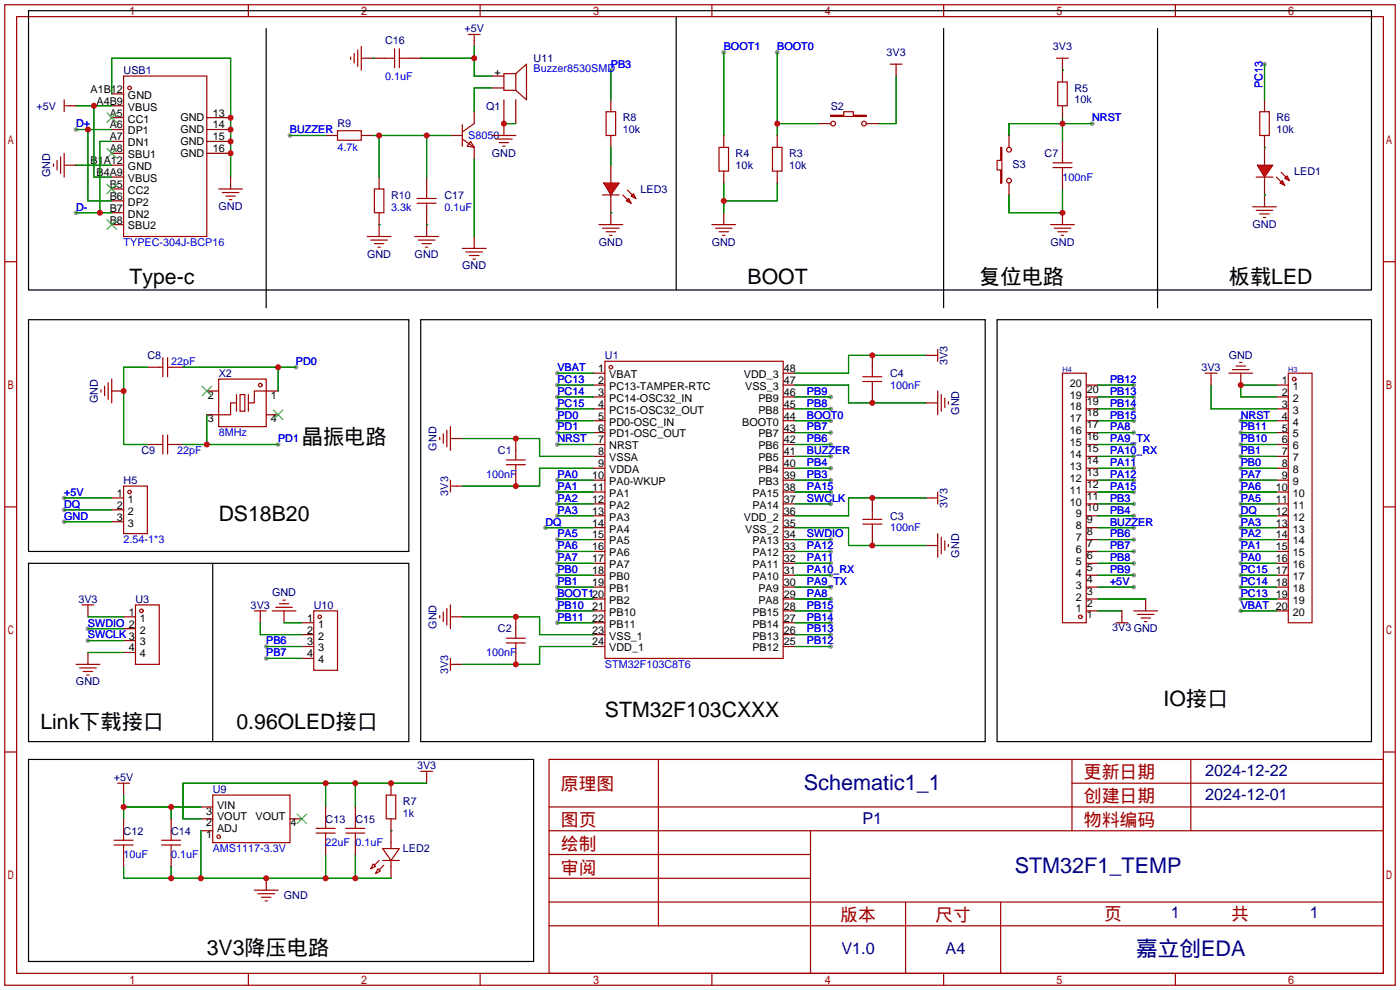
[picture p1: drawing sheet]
<svg xmlns="http://www.w3.org/2000/svg" width="299mm" height="212mm" viewBox="0 0 299 212" stroke-linecap="round" stroke-linejoin="round" font-family="sans-serif">
<g fill="#999">
<circle cx="119.1" cy="79.8" r=".51"/>
<circle cx="119.1" cy="82.3" r=".51"/>
<circle cx="119.1" cy="84.8" r=".51"/>
<circle cx="119.1" cy="87.4" r=".51"/>
<circle cx="119.1" cy="89.9" r=".51"/>
<circle cx="119.1" cy="92.5" r=".51"/>
<circle cx="119.1" cy="95" r=".51"/>
<circle cx="119.1" cy="102.6" r=".51"/>
<circle cx="119.1" cy="107.7" r=".51"/>
<circle cx="119.1" cy="110.2" r=".51"/>
<circle cx="116.6" cy="112.8" r=".51"/>
<circle cx="119.1" cy="115.3" r=".51"/>
<circle cx="119.1" cy="117.9" r=".51"/>
<circle cx="119.1" cy="122.9" r=".51"/>
<circle cx="119.1" cy="125.5" r=".51"/>
<circle cx="119.1" cy="128" r=".51"/>
<circle cx="119.1" cy="130.6" r=".51"/>
<circle cx="119.1" cy="133.1" r=".51"/>
<circle cx="177.5" cy="138.2" r=".51"/>
<circle cx="177.5" cy="135.6" r=".51"/>
<circle cx="177.5" cy="133.1" r=".51"/>
<circle cx="177.5" cy="130.6" r=".51"/>
<circle cx="177.5" cy="128" r=".51"/>
<circle cx="177.5" cy="125.5" r=".51"/>
<circle cx="177.5" cy="120.4" r=".51"/>
<circle cx="177.5" cy="117.9" r=".51"/>
<circle cx="177.5" cy="115.3" r=".51"/>
<circle cx="177.5" cy="107.7" r=".51"/>
<circle cx="177.5" cy="105.2" r=".51"/>
<circle cx="177.5" cy="102.6" r=".51"/>
<circle cx="177.5" cy="100.1" r=".51"/>
<circle cx="177.5" cy="97.5" r=".51"/>
<circle cx="177.5" cy="95" r=".51"/>
<circle cx="177.5" cy="92.5" r=".51"/>
<circle cx="177.5" cy="89.9" r=".51"/>
<circle cx="177.5" cy="87.4" r=".51"/>
<circle cx="177.5" cy="84.8" r=".51"/>
<circle cx="177.5" cy="122.9" r=".51"/>
<circle cx="119.1" cy="120.4" r=".51"/>
<circle cx="119.1" cy="105.2" r=".51"/>
<circle cx="16.3" cy="27.7" r=".51"/>
<circle cx="16.3" cy="45.5" r=".51"/>
<circle cx="154.7" cy="11.2" r=".51"/>
<circle cx="166.1" cy="11.2" r=".51"/>
<circle cx="233.4" cy="26.4" r=".51"/>
<circle cx="270.3" cy="13.7" r=".51"/>
<circle cx="18.8" cy="134.4" r=".51"/>
<circle cx="18.8" cy="136.9" r=".51"/>
<circle cx="63.2" cy="78.5" r=".51"/>
<circle cx="59.4" cy="95" r=".51"/>
<circle cx="242.3" cy="82.3" r=".51"/>
<circle cx="265.2" cy="130.6" r=".51"/>
<circle cx="265.2" cy="128" r=".51"/>
<circle cx="265.2" cy="125.5" r=".51"/>
<circle cx="265.2" cy="122.9" r=".51"/>
<circle cx="265.2" cy="120.4" r=".51"/>
<circle cx="265.2" cy="117.9" r=".51"/>
<circle cx="265.2" cy="115.3" r=".51"/>
<circle cx="265.2" cy="112.8" r=".51"/>
<circle cx="265.2" cy="110.2" r=".51"/>
<circle cx="265.2" cy="107.7" r=".51"/>
<circle cx="265.2" cy="105.2" r=".51"/>
<circle cx="265.2" cy="102.6" r=".51"/>
<circle cx="265.2" cy="100.1" r=".51"/>
<circle cx="265.2" cy="97.5" r=".51"/>
<circle cx="265.2" cy="95" r=".51"/>
<circle cx="265.2" cy="92.5" r=".51"/>
<circle cx="265.2" cy="89.9" r=".51"/>
<circle cx="242.3" cy="125.5" r=".51"/>
<circle cx="242.3" cy="122.9" r=".51"/>
<circle cx="242.3" cy="120.4" r=".51"/>
<circle cx="242.3" cy="117.9" r=".51"/>
<circle cx="242.3" cy="115.3" r=".51"/>
<circle cx="242.3" cy="112.8" r=".51"/>
<circle cx="242.3" cy="110.2" r=".51"/>
<circle cx="242.3" cy="107.7" r=".51"/>
<circle cx="242.3" cy="105.2" r=".51"/>
<circle cx="242.3" cy="102.6" r=".51"/>
<circle cx="242.3" cy="100.1" r=".51"/>
<circle cx="242.3" cy="97.5" r=".51"/>
<circle cx="242.3" cy="95" r=".51"/>
<circle cx="242.3" cy="92.5" r=".51"/>
<circle cx="242.3" cy="89.9" r=".51"/>
<circle cx="242.3" cy="87.4" r=".51"/>
<circle cx="242.3" cy="84.8" r=".51"/>
<circle cx="56.9" cy="138.2" r=".51"/>
<circle cx="56.9" cy="140.7" r=".51"/>
<circle cx="130.6" cy="15" r=".51"/>
<circle cx="13.7" cy="106.4" r=".51"/>
<circle cx="13.7" cy="109" r=".51"/>
<circle cx="13.7" cy="111.5" r=".51"/>
<circle cx="62" cy="29" r=".51"/>
</g>
<g fill="none" stroke="#a10000" stroke-width=".25">
<path d="M1 1h297.2v209.6h-297.2zM3.6 3.6h292.1v204.4h-292.1zM26.4 16.3h17.8v34.2h-17.8zM53.1 1v2.6M102.6 1v2.6M152.1 1v2.6M190.2 13.7h2.6M191.5 13.7v1.3M201.7 1v2.6M225.8 12.4h2.5M226.1 17.5h2v5.1h-2zM227.1 12.4v1.3"/>
<path d="M251.2 1v2.6M11.4 35.1v.5M12.2 34.3v2M13 33.5v3.6M13.7 21.3v2.6M13.7 32.8v5M13.7 22.6h1.3M153.7 31.5h2v5.1h-2zM165.1 31.5h2v5.1h-2zM225 35.8h4.1M225 34.8h4.1M227.1 32.8v2"/>
<path d="M227.1 35.8v2M268.5 37.8h3.5M1 55.9h2.6M46.7 40.4h5.1M47.5 41.1h3.6M48.3 41.9h2M49 42.7h.5M152.1 48h5.1M152.9 48.8h3.6M153.7 49.5h2M154.4 50.3h.5M224.5 48h5.1"/>
<path d="M225.3 48.8h3.6M226.1 49.5h2M226.8 50.3h.5M295.7 55.9h2.5M129.3 77.2h38.1v63.5h-38.1zM186.4 78.5v2M199.1 75.9h1.3M200.4 74.7v2.5M94 93.5v.5M94.7 92.7v2M95.5 91.9v3.6M96.3 91.2v5.1"/>
<path d="M108.2 99.3h4.1M108.2 98.3h4.1M110.2 96.3v2M110.2 99.3v2M184.4 80.5h4.1M184.4 81.5h4.1M186.4 81.5v2.1M200.4 83.6v5M201.2 84.3v3.6M201.9 85.1v2M202.7 85.9v.5M1 108.3h2.6"/>
<path d="M96.3 102.6v2.6M96.3 103.9h1.2M184.4 111h4.1M184.4 112h4.1M186.4 109v2M186.4 112v2M199.1 106.4h1.3M200.4 105.2v2.5M200.4 114v5.1M201.2 114.8v3.6M201.9 115.6v2M202.7 116.3v.5"/>
<path d="M295.7 108.3h2.5M94 131.6v.5M94.7 130.8v2M95.5 130v3.6M96.3 129.3v5.1M108.2 137.4h4.1M108.2 136.4h4.1M110.2 134.4v2M110.2 137.4v2M96.3 140.7v2.6M96.3 142h1.2M1 160.7h2.6"/>
<path d="M117.3 162.3h178.4v45.7h-178.4zM117.3 177.5h178.4M117.3 172.5h178.4M140.7 162.3v35.6M173.2 177.5v30.5M229.1 162.3v15.2M229.1 167.4h66.6M254.5 162.3v15.2M295.7 160.7h2.5M117.3 182.6h55.9M117.3 197.9h178.4M117.3 192.8h178.4"/>
<path d="M117.3 187.7h55.9M193.5 192.8v15.2M213.9 192.8v15.2M53.1 208v2.6M102.6 208v2.6M152.1 208v2.6M201.7 208v2.6M251.2 208v2.6"/>
<circle cx="27.7" cy="18.8" r=".38"/>
<circle cx="130.6" cy="78.5" r=".38"/>
</g>
<g fill="none" stroke="#870000" stroke-width=".25">
<path d="M191.5 15v1.3M227.1 13.7v3.8M13.7 35.3h2.6M15 22.6h1.3M23.9 20.1h2.5M23.9 22.6h2.5M23.9 25.1h2.5M23.9 27.7h2.5M23.9 30.2h2.5M23.9 32.8h2.5M23.9 35.3h2.5M23.9 37.8h2.5"/>
<path d="M44.2 25.1h5.1M44.2 27.7h5.1M44.2 30.2h5.1M44.2 32.8h5.1M49.3 37.8v2.6M154.7 29v2.5M154.7 36.6v2.5M166.1 29v2.5M166.1 36.6v2.5M227.1 22.6v2.5M227.1 30.2v2.6M227.1 37.8v2.6"/>
<path d="M23.9 40.4h2.5M23.9 42.9h2.5M23.9 45.5h2.5M23.9 48h2.5M154.7 45.5v2.5M227.1 45.5v2.5M126.7 79.8h2.6M167.4 79.8h2.5M186.4 75.9v2.6M197.9 75.9h1.2M96.3 93.7h2.5M110.2 93.7v2.6"/>
<path d="M126.7 82.3h2.6M126.7 84.8h2.6M126.7 87.4h2.6M126.7 89.9h2.6M126.7 92.5h2.6M126.7 95h2.6M126.7 97.5h2.6M167.4 82.3h2.5M167.4 84.8h2.5M167.4 87.4h2.5M167.4 89.9h2.5M167.4 92.5h2.5"/>
<path d="M167.4 95h2.5M167.4 97.5h2.5M186.4 83.6v2.5M197.9 86.1h2.5M97.5 103.9h1.3M110.2 101.3v2.6M126.7 100.1h2.6M126.7 102.6h2.6M126.7 105.2h2.6M126.7 107.7h2.6M126.7 110.2h2.6M126.7 112.8h2.6"/>
<path d="M126.7 115.3h2.6M126.7 117.9h2.6M167.4 100.1h2.5M167.4 102.6h2.5M167.4 105.2h2.5M167.4 107.7h2.5M167.4 110.2h2.5M167.4 112.8h2.5M167.4 115.3h2.5M167.4 117.9h2.5M186.4 106.4v2.6M186.4 114v2.6"/>
<path d="M197.9 106.4h1.2M197.9 116.6h2.5M96.3 131.8h2.5M110.2 131.8v2.6M110.2 139.4v2.6M126.7 120.4h2.6M126.7 122.9h2.6M126.7 125.5h2.6M126.7 128h2.6M126.7 130.6h2.6M126.7 133.1h2.6M126.7 135.6h2.6"/>
<path d="M126.7 138.2h2.6M167.4 120.4h2.5M167.4 122.9h2.5M167.4 125.5h2.5M167.4 128h2.5M167.4 130.6h2.5M167.4 133.1h2.5M167.4 135.6h2.5M167.4 138.2h2.5M97.5 142h1.3"/>
</g>
<g fill="none" stroke="#008700" stroke-width=".25">
<path d="M154.7 11.2v17.8M166.1 11.2v17.8M191.5 16.3v10.1h-3.8M227.1 15h.1M16.3 27.7h7.6M16.3 22.6h7.6M16.3 35.3h7.6M18.8 27.7v15.2h5.1M20.1 22.6v15.2h3.8M23.9 20.1v-7.7h25.4v25.4M23.9 30.2h-2.6v15.3M154.7 39.1v6.4"/>
<path d="M166.1 39.1v3.8h-11.4M166.1 26.4h8.9M227.1 25.1v5.1M233.4 26.4h-17.8v2.6M16.3 45.5h7.6M227.1 40.4v5.1h-11.5v-3.8M119.1 79.8h7.6M197.9 75.9h-16.5v3.9h-11.5M98.8 93.7h16.5v3.8h11.4M119.1 82.3h7.6M119.1 84.8h7.6M119.1 87.4h7.6"/>
<path d="M119.1 89.9h7.6M119.1 92.5h7.6M119.1 95h7.6M169.9 82.3h11.5v3.8h16.5M169.9 84.8h7.6M169.9 87.4h7.6M169.9 89.9h7.6M169.9 92.5h7.6M169.9 95h7.6M169.9 97.5h7.6M116.6 112.8h10.1M119.1 102.6h7.6"/>
<path d="M119.1 107.7h7.6M119.1 110.2h7.6M119.1 115.3h7.6M119.1 117.9h7.6M119.1 105.2h7.6M126.7 100.1h-11.4v3.8h-16.5M169.9 102.6h7.6M169.9 107.7h7.6M169.9 112.8h11.5v3.8h16.5M169.9 115.3h7.6M169.9 117.9h7.6M169.9 105.2h7.6"/>
<path d="M169.9 100.1h7.6M197.9 106.4h-16.5v3.8h-11.5M98.8 131.8h16.5v3.8h11.4M119.1 122.9h7.6M119.1 125.5h7.6M119.1 128h7.6M119.1 130.6h7.6M119.1 133.1h7.6M119.1 120.4h7.6M126.7 138.2h-11.4v3.8h-16.5M169.9 122.9h7.6M169.9 125.5h7.6"/>
<path d="M169.9 128h7.6M169.9 130.6h7.6M169.9 133.1h7.6M169.9 138.2h7.6M169.9 135.6h7.6M169.9 120.4h7.6"/>
</g>
<path d="M22.9 24.1l2 2.1M22.9 31.8l2 2M22.9 39.4l2 2M24.9 24.1l-2 2.1M24.9 31.8l-2 2M24.9 39.4l-2 2M22.9 47l2 2M24.9 47l-2 2" fill="none" stroke="#3c3" stroke-width=".25"/>
<g fill="#f00" stroke="#a10000" stroke-width=".25">
<path d="M268.7 35.3h3.3l-1.7 2.5z"/>
<path d="M274.6 38.1l.5-.5 .5 1z"/>
<path d="M273.6 39.1l.5-.5 .5 1z"/>
</g>
<g fill="none" stroke="#a10000" stroke-width=".25">
<path d="M269.2 23.9h2.1v5.1h-2.1zM272.8 37.8l1 1.1M273.8 36.8l1 1M128.8 41.7h3.5M267.7 44.2h5.1M268.5 45h3.5M269.2 45.7h2.1M270 46.5h.5M34 78.5h.8M34.8 76.5v4M35.8 76.5v4M35.8 78.5h.8"/>
<path d="M227.1 79.8h5.1v53.3h-5.1zM257.6 79.8h2.5M258.8 79.8v1.2M262.6 79.8h5.1M263.4 79h3.6M264.2 78.2h2M264.9 77.5h.5M275.3 79.8h5.1v53.3h-5.1zM21.6 83.3v.5M22.4 82.5v2.1M23.1 81.8v3.5M23.9 81v5.1"/>
<path d="M34 95h.8M34.8 93v4M35.8 93v4M35.8 95h.8M17.5 129.3h2.6M18.8 129.3v1.3M29 129.3h5v12.7h-5zM54.4 130.6h2.5M55.6 130.6v1.2M58.2 130.6h5M58.9 129.8h3.6M59.7 129h2"/>
<path d="M60.5 128.3h.5M67.1 130.6h5v12.7h-5zM238.5 133.1h2.5M239.8 131.8v1.3M242.3 130.6h5.1M243.1 131.3h3.5M243.8 132.1h2.1M244.6 132.8h.5M16.3 142h5M17 142.7h3.6M17.8 143.5h2M18.5 144.3h.5"/>
<path d="M24.4 179.6h4M25.1 167.4h2.6M26.4 167.4v1.3M26.4 177.5v2.1M34.5 179.6h4.1M36.6 177.5v2.1M45.5 169.9h16.5v10.2h-16.5zM67.6 178.1h4M67.6 177h4M69.6 175v2M69.6 178.1v2M73.9 178.1h4.1"/>
<path d="M73.9 177h4.1M75.9 175v2M75.9 178.1v2M82.5 169.9h2.1v5.1h-2.1zM89.9 164.8h2.6M91.2 164.8v1.3M24.4 180.6h4M26.4 180.6v2M34.5 180.6h4.1M36.6 180.6v2M54.4 190.2h5M55.1 191h3.6"/>
<path d="M55.9 191.8h2M56.6 192.5h.5M79.8 184.7l.5 .5-1.1 .5zM80.8 185.7l.5 .5-1 .5zM81 183.9l-1 1M81.8 181.4h3.5l-1.7 2.5zM81.8 183.9h3.5M82 184.9l-1 1M83.6 180.1v1.3M83.6 183.9v1.3"/>
<circle cx="276.6" cy="81" r=".38"/>
<circle cx="30.2" cy="130.6" r=".38"/>
<circle cx="68.3" cy="131.8" r=".38"/>
<circle cx="230.9" cy="131.8" r=".38"/>
<circle cx="46.7" cy="178.8" r=".38"/>
</g>
<g fill="none" stroke="#870000" stroke-width=".25">
<path d="M270.3 21.3v2.6M270.3 29v6.3M270.3 37.8v6.4M31.5 78.5h2.5M36.6 78.5h2.5M265.2 79.8v2.5M23.9 83.6h2.5M31.5 95h2.5M36.6 95h2.5M232.2 95h2.5M232.2 82.3h2.5M232.2 84.8h2.5"/>
<path d="M232.2 87.4h2.5M232.2 89.9h2.5M232.2 92.5h2.5M232.2 97.5h2.5M258.8 81v1.3M272.8 95h2.5M272.8 82.3h2.5M272.8 84.8h2.5M272.8 87.4h2.5M272.8 89.9h2.5M272.8 92.5h2.5M272.8 97.5h2.5"/>
<path d="M232.2 100.1h2.5M232.2 102.6h2.5M232.2 105.2h2.5M232.2 107.7h2.5M232.2 110.2h2.5M232.2 112.8h2.5M232.2 115.3h2.5M232.2 117.9h2.5M272.8 100.1h2.5M272.8 102.6h2.5M272.8 105.2h2.5M272.8 107.7h2.5"/>
<path d="M272.8 110.2h2.5M272.8 112.8h2.5M272.8 115.3h2.5M272.8 117.9h2.5M18.8 130.6v1.2M18.8 139.4v2.6M26.4 139.4h2.6M26.4 136.9h2.6M26.4 134.4h2.6M26.4 131.8h2.6M55.6 131.8v1.3M60.7 130.6v2.5"/>
<path d="M64.5 138.2h2.6M64.5 135.6h2.6M64.5 133.1h2.6M232.2 120.4h2.5M232.2 122.9h2.5M232.2 125.5h2.5M232.2 128h2.5M232.2 130.6h2.5M239.8 130.6v1.2M244.9 128v2.6M272.8 120.4h2.5M272.8 122.9h2.5"/>
<path d="M272.8 125.5h2.5M272.8 128h2.5M272.8 130.6h2.5M64.5 140.7h2.6M26.4 168.7v1.2M26.4 175v2.5M36.6 175v2.5M42.9 177.5h2.6M42.9 175h2.6M42.9 172.5h2.6M62 175h2.5M69.6 172.5v2.5"/>
<path d="M75.9 172.5v2.5M83.6 167.4v2.5M83.6 175v5.1M91.2 166.1v1.3M26.4 182.6v2.6M36.6 182.6v2.6M56.9 187.7v2.5M69.6 180.1v2.5M75.9 180.1v2.5M83.6 185.2v2.5"/>
</g>
<g fill="none" stroke="#008700" stroke-width=".25">
<path d="M270.3 13.7v7.6M270.3 31.5h.1M270.3 41.7h.1M31.5 78.5h-5.1v16.5h5.1M39.1 78.5h24.1M59.4 78.5v5.1M39.1 95h20.3M44.2 88.6v6.4M234.7 95h7.6M234.7 82.3h7.6M234.7 97.5h7.6M234.7 92.5h7.6"/>
<path d="M234.7 89.9h7.6M234.7 84.8h7.6M234.7 87.4h7.6M258.8 82.3v5.1h14M265.2 95h7.6M265.2 97.5h7.6M265.2 92.5h7.6M265.2 89.9h7.6M272.8 82.3h-7.6v2.5h7.6M234.7 117.9h7.6M234.7 115.3h7.6M234.7 112.8h7.6"/>
<path d="M234.7 110.2h7.6M234.7 107.7h7.6M234.7 105.2h7.6M234.7 102.6h7.6M234.7 100.1h7.6M265.2 117.9h7.6M265.2 115.3h7.6M265.2 112.8h7.6M265.2 110.2h7.6M265.2 107.7h7.6M265.2 105.2h7.6M265.2 102.6h7.6"/>
<path d="M265.2 100.1h7.6M18.8 134.4h7.6M18.8 136.9h7.6M18.8 131.8h7.6M18.8 139.4h7.6M55.6 133.1v2.5h8.9M56.9 138.2h7.6M60.7 133.1h3.8M234.7 130.6h5.1M234.7 128h10.2M234.7 125.5h7.6M234.7 122.9h7.6"/>
<path d="M234.7 120.4h7.6M265.2 130.6h7.6M265.2 128h7.6M265.2 125.5h7.6M265.2 122.9h7.6M265.2 120.4h7.6M56.9 140.7h7.6M26.4 169.9v5.1M26.4 172.5h16.5M36.6 172.5v2.5M42.9 177.5v10.2M69.6 167.4v5.1"/>
<path d="M75.9 167.4v5.1M83.6 177.5h.1M91.2 167.4h-52.1v7.6h3.8M26.4 185.2v2.5h57.2M36.6 185.2v2.5M69.6 182.6v5.1M75.9 182.6v5.1"/>
</g>
<path d="M63.5 174l2 2M65.5 174l-2 2" fill="none" stroke="#3c3" stroke-width=".25"/>
<path d="M6.1 2.3h287v59.7h-287zM56.9 6.1v59.7M144.5 3.6v58.4M201.7 6.1v59.7M247.4 6.1v59.7M6.1 68.3h81.3v49.6h-81.3zM89.9 68.3h120.7v90.2h-120.7zM213.1 68.3h80v90.2h-80zM6.1 120.4h81.3v38.1h-81.3zM45.5 120.4v38.1M6.1 162.3h107.9v43.2h-107.9z" fill="none" stroke="#000" stroke-width=".25"/>
<g fill="#f00" stroke="#a10000" stroke-width=".25">
<path d="M129 39.1h3.3l-1.7 2.6z"/>
<path d="M134.9 41.9l.5-.5 .5 1z"/>
<path d="M133.9 42.9l.5-.5 .5 1z"/>
</g>
<g fill="none" stroke="#a10000" stroke-width=".25">
<path d="M74.9 12.2v.5M75.7 11.4v2.1M76.5 10.7v3.5M77.2 9.9v5.1M82.3 12.4h2M84.3 10.4v4.1M85.3 10.4v4.1M85.3 12.4h2.1M100.1 7.4h2.5M101.3 7.4v1.2M110.2 15.7h-2.5v3.6h2.5M110.2 15.7v3.6"/>
<path d="M110.2 15.7l2.3-2v7.6l-2.3-2M72.1 27.9h5.1v2.1h-5.1zM98.8 26.7v4.5M98.8 29.7l2.5 1.8M100.6 30.2l.7 1.3-1.5-.3zM101.3 26.4l-2.5 1.8M105.2 29h5M105.9 29.7h3.6M106.7 30.5h2M107.4 31.2h.5M129.5 23.9h2.1v5.1h-2.1zM177.5 24.6h2.8v-.7h2.1v.7h2.8v.3h-7.7z"/>
<path d="M213.9 31.5h.2v7.6h-.2v-2.8h-.8v-2h.8zM78.5 50.5h5.1M79.2 51.3h3.6M80 40.4h2v5.1h-2zM80 52.1h2M80.8 52.8h.5M88.6 50.5h5.1M89.2 43.4h4M89.2 42.4h4M89.4 51.3h3.6M90.2 52.1h2M90.9 52.8h.5"/>
<path d="M91.2 40.4v2M91.2 43.4v2.1M98.8 53.1h5.1M99.6 53.8h3.5M100.3 54.6h2.1M101.1 55.4h.5M128 48h5.1M128.8 48.8h3.5M129.5 49.5h2.1M130.3 50.3h.5M133.1 41.7l1 1M134.1 40.6l1 1.1"/>
<path d="M46.7 81h10.2v10.2h-10.2zM50.5 86.1h-1.2v2.5h-2.6M50.5 84.3v3.6M51.3 84.3h1v3.6h-1zM53.1 84.3v3.6M56.9 83.6h-2.5v2.5h-1.3M26.4 103.9h5.1v10.1h-5.1z"/>
<circle cx="178.1" cy="26.4" r=".51"/>
<circle cx="184.7" cy="26.4" r=".51"/>
<circle cx="215.6" cy="38.6" r=".51"/>
<circle cx="215.6" cy="32" r=".51"/>
<circle cx="55.6" cy="82.3" r=".38"/>
<circle cx="27.7" cy="105.2" r=".38"/>
</g>
<g fill="none" stroke="#870000" stroke-width=".25">
<path d="M77.2 12.4h5.1M87.4 12.4h2.5M101.3 8.6v1.3M105.2 18.8h2.5M105.2 16.3h2.5M69.6 29h2.5M77.2 29h2.6M81 37.8v2.6M91.2 37.8v2.6M96.3 29h2.5M101.3 23.9v2.5M101.3 31.5v2.5"/>
<path d="M107.7 21.3v7.7M110.2 21.3v5.1M130.6 21.3v2.6M130.6 29v2.5M130.6 35.3v3.8M175 26.4h2.5M185.2 26.4h2.5M215.6 29v2.5M215.6 39.1v2.6M81 45.5v5M91.2 45.5v5M101.3 50.5v2.6"/>
<path d="M130.6 41.7v6.3M44.2 83.6h2.5M44.2 88.6h2.5M56.9 83.6h2.5M56.9 88.6h2.5M23.9 106.4h2.5M23.9 109h2.5M23.9 111.5h2.5"/>
</g>
<g fill="none" stroke="#008700" stroke-width=".25">
<path d="M79.8 12.4h.1M89.9 12.4h11.4M101.3 9.9v6.4h3.9M105.2 18.8h-3.9v5.1M130.6 15v6.3M62 29h7.6M79.8 29h16.5M81 29v8.8M91.2 29v8.8M101.3 34v16.5M107.7 26.4h2.5M130.6 31.5v3.8"/>
<path d="M81 48h.1M91.2 48h.1M130.6 45.5h.1M13.7 106.4h10.2M13.7 109h10.2M13.7 111.5h10.2"/>
</g>
<path d="M43.2 82.5l2 2.1M45.2 82.5l-2 2.1M58.4 87.6l2.1 2.1M60.5 87.6l-2.1 2.1" fill="none" stroke="#3c3" stroke-width=".25"/>
<g fill="#c00">
<circle cx="110.2" cy="93.7" r=".63"/>
<circle cx="110.2" cy="103.9" r=".63"/>
<circle cx="110.2" cy="131.8" r=".63"/>
<circle cx="110.2" cy="142" r=".63"/>
<circle cx="186.4" cy="116.6" r=".63"/>
<circle cx="186.4" cy="106.4" r=".63"/>
<circle cx="186.4" cy="86.1" r=".63"/>
<circle cx="186.4" cy="75.9" r=".63"/>
<circle cx="49.3" cy="27.7" r=".63"/>
<circle cx="49.3" cy="25.1" r=".63"/>
<circle cx="49.3" cy="30.2" r=".63"/>
<circle cx="49.3" cy="32.8" r=".63"/>
<circle cx="18.8" cy="27.7" r=".63"/>
<circle cx="21.3" cy="45.5" r=".63"/>
<circle cx="20.1" cy="22.6" r=".63"/>
<circle cx="154.7" cy="42.9" r=".63"/>
<circle cx="166.1" cy="26.4" r=".63"/>
<circle cx="227.1" cy="45.5" r=".63"/>
<circle cx="227.1" cy="26.4" r=".63"/>
<circle cx="26.4" cy="83.6" r=".63"/>
<circle cx="59.4" cy="78.5" r=".63"/>
<circle cx="44.2" cy="95" r=".63"/>
<circle cx="75.9" cy="167.4" r=".63"/>
<circle cx="69.6" cy="167.4" r=".63"/>
<circle cx="83.6" cy="167.4" r=".63"/>
<circle cx="36.6" cy="187.7" r=".63"/>
<circle cx="42.9" cy="187.7" r=".63"/>
<circle cx="75.9" cy="187.7" r=".63"/>
<circle cx="69.6" cy="187.7" r=".63"/>
<circle cx="56.9" cy="187.7" r=".63"/>
<circle cx="36.6" cy="172.5" r=".63"/>
<circle cx="26.4" cy="172.5" r=".63"/>
<circle cx="265.2" cy="82.3" r=".63"/>
<circle cx="101.3" cy="12.4" r=".63"/>
<circle cx="91.2" cy="29" r=".63"/>
<circle cx="81" cy="29" r=".63"/>
<circle cx="107.7" cy="26.4" r=".63"/>
</g>
<g font-size="4.6" fill="#000080">
<text x="171.8" y="168.8">Schematic1_1</text>
<text x="216.9" y="186.6">STM32F1_TEMP</text>
<text x="242.8" y="204.3">嘉立创EDA</text>
</g>
<g font-size="4.5">
<text x="27.7" y="60.6">Type-c</text>
<text x="159.8" y="60.6">BOOT</text>
<text x="209.3" y="60.6">复位电路</text>
<text x="262.6" y="60.6">板载LED</text>
<text x="64.5" y="94.9">晶振电路</text>
<text x="46.7" y="111.4">DS18B20</text>
<text x="8.6" y="155.9">Link下载接口</text>
<text x="50.5" y="155.9">0.96OLED接口</text>
<text x="129.3" y="153.3">STM32F103CXXX</text>
<text x="248.7" y="150.8">IO接口</text>
<text x="44.2" y="204.1">3V3降压电路</text>
</g>
<g font-size="3.8" fill="#a00000">
<text x="231.6" y="166.4">更新日期</text>
<text x="119.9" y="168.9">原理图</text>
<text x="231.6" y="171.5">创建日期</text>
<text x="119.9" y="176.5">图页</text>
<text x="231.6" y="176.5">物料编码</text>
<text x="119.9" y="181.6">绘制</text>
<text x="119.9" y="186.7">审阅</text>
<text x="179.6" y="196.9">版本</text>
<text x="199.9" y="196.9">尺寸</text>
<text x="236" y="196.6">页</text>
<text x="263.1" y="196.6">共</text>
</g>
<g font-size="3.5" fill="#000080">
<text x="257.6" y="165.9">2024-12-22</text>
<text x="257.6" y="171">2024-12-01</text>
<text x="184.3" y="176">P1</text>
<text x="250.2" y="196.1">1</text>
<text x="280" y="196.1">1</text>
<text x="179.8" y="204">V1.0</text>
<text x="202.1" y="204">A4</text>
</g>
<g font-size="2.3" fill="#000080">
<text x="82.3" y="9.4">C16</text>
<text x="99.3" y="6.9">+5V</text>
<text x="189.5" y="11.9">3V3</text>
<text x="225" y="10.6">3V3</text>
<text x="26.4" y="15.8">USB1</text>
<text x="114" y="13.3">U11</text>
<text x="7.8" y="23.4">+5V</text>
<text x="103.9" y="23.4">Q1</text>
<text x="177.5" y="23.4">S2</text>
<text x="229.6" y="19.6">R5</text>
<text x="229.6" y="22.1">10k</text>
<text x="72.1" y="27.2">R9</text>
<text x="133.1" y="25.9">R8</text>
<text x="133.1" y="28.5">10k</text>
<text x="272.8" y="25.9">R6</text>
<text x="272.8" y="28.5">10k</text>
<text x="105.1" y="33.5">GND</text>
<text x="157.2" y="33.5">R4</text>
<text x="168.7" y="33.5">R3</text>
<text x="216.4" y="35.9">S3</text>
<text x="223.3" y="33.6">C7</text>
<text x="10.7" y="37.9" transform="rotate(-90 10.7 37.9)">GND</text>
<text x="136.9" y="41.2">LED3</text>
<text x="157.2" y="36.1">10k</text>
<text x="168.7" y="36.1">10k</text>
<text x="276.6" y="37.4">LED1</text>
<text x="46.7" y="44.9">GND</text>
<text x="83.6" y="42.5">R10</text>
<text x="95" y="42.5">C17</text>
<text x="128" y="52.5">GND</text>
<text x="152.1" y="52.5">GND</text>
<text x="224.5" y="52.5">GND</text>
<text x="267.7" y="48.7">GND</text>
<text x="78.5" y="55">GND</text>
<text x="88.6" y="55">GND</text>
<text x="98.8" y="57.6">GND</text>
<text x="31.5" y="76.8">C8</text>
<text x="129.3" y="76.8">U1</text>
<text x="202.5" y="78" transform="rotate(-90 202.5 78)">3V3</text>
<text x="262.6" y="76.6">GND</text>
<text x="46.7" y="80.6">X2</text>
<text x="190.2" y="80.6">C4</text>
<text x="256.8" y="79.3">3V3</text>
<text x="20.9" y="86.1" transform="rotate(-90 20.9 86.1)">GND</text>
<text x="205" y="88.7" transform="rotate(-90 205 88.7)">GND</text>
<text x="30.2" y="97.1">C9</text>
<text x="93.3" y="96.3" transform="rotate(-90 93.3 96.3)">GND</text>
<text x="106.4" y="97.1">C1</text>
<text x="26.4" y="103.4">H5</text>
<text x="95.8" y="105.9" transform="rotate(-90 95.8 105.9)">3V3</text>
<text x="190.2" y="111">C3</text>
<text x="202.5" y="108.5" transform="rotate(-90 202.5 108.5)">3V3</text>
<text x="205" y="119.2" transform="rotate(-90 205 119.2)">GND</text>
<text x="16.7" y="128.8">3V3</text>
<text x="29" y="128.8">U3</text>
<text x="53.6" y="130.1">3V3</text>
<text x="58.1" y="127.4">GND</text>
<text x="67.1" y="130.1">U10</text>
<text x="93.3" y="134.4" transform="rotate(-90 93.3 134.4)">GND</text>
<text x="106.4" y="135.2">C2</text>
<text x="237.7" y="134.9">3V3 GND</text>
<text x="16.2" y="146.5">GND</text>
<text x="95.8" y="144" transform="rotate(-90 95.8 144)">3V3</text>
<text x="24.3" y="166.9">+5V</text>
<text x="89.1" y="164.4">3V3</text>
<text x="45.5" y="169.5">U9</text>
<text x="86.1" y="172">R7</text>
<text x="26.4" y="178.4">C12</text>
<text x="36.6" y="178.4">C14</text>
<text x="69.6" y="175.8">C13</text>
<text x="75.9" y="175.8">C15</text>
<text x="86.1" y="174.5">1k</text>
<text x="86.1" y="182.2">LED2</text>
<text x="60.7" y="192.2">GND</text>
</g>
<g font-size="2.3" fill="#00f">
<text x="154.7" y="10.7">BOOT1</text>
<text x="166.1" y="10.7">BOOT0</text>
<text x="82.3" y="17.1">0.1uF</text>
<text x="114" y="15.3">Buzzer8530SMD</text>
<text x="130.6" y="14.5">PB3</text>
<text x="269.8" y="18.8" transform="rotate(-90 269.8 18.8)">PC13</text>
<text x="16.3" y="27.2">D+</text>
<text x="62" y="28.5">BUZZER</text>
<text x="100.1" y="29.8">S8050</text>
<text x="233.4" y="26">NRST</text>
<text x="72.1" y="32.3">4.7k</text>
<text x="227.1" y="38.7">100nF</text>
<text x="16.3" y="45">D-</text>
<text x="83.6" y="45">3.3k</text>
<text x="95" y="45">0.1uF</text>
<text x="26.4" y="52.6">TYPEC-304J-BCP16</text>
<text x="36.6" y="78">22pF</text>
<text x="63.2" y="78">PD0</text>
<text x="119.1" y="79.3">VBAT</text>
<text x="119.1" y="81.8">PC13</text>
<text x="190.2" y="83.1">100nF</text>
<text x="237.2" y="81.8">PB12</text>
<text x="119.1" y="84.4">PC14</text>
<text x="119.1" y="86.9">PC15</text>
<text x="119.1" y="89.5">PD0</text>
<text x="172.5" y="89.5">BOOT0</text>
<text x="172.5" y="86.9">PB8</text>
<text x="172.5" y="84.4">PB9</text>
<text x="237.2" y="89.5">PB15</text>
<text x="237.2" y="86.9">PB14</text>
<text x="237.2" y="84.4">PB13</text>
<text x="265.2" y="89.5">NRST</text>
<text x="46.7" y="93.3">8MHz</text>
<text x="59.4" y="94.5">PD1</text>
<text x="119.1" y="92">PD1</text>
<text x="119.1" y="94.5">NRST</text>
<text x="172.5" y="94.5">PB6</text>
<text x="172.5" y="92">PB7</text>
<text x="237.2" y="94.5">PA9_TX</text>
<text x="237.2" y="92">PA8</text>
<text x="265.2" y="94.5">PB10</text>
<text x="265.2" y="92">PB11</text>
<text x="37.8" y="97.1">22pF</text>
<text x="172.5" y="99.6">PB4</text>
<text x="172.5" y="97.1">BUZZER</text>
<text x="237.2" y="99.6">PA11</text>
<text x="237.2" y="97.1">PA10_RX</text>
<text x="265.2" y="99.6">PB0</text>
<text x="265.2" y="97.1">PB1</text>
<text x="13.7" y="106">+5V</text>
<text x="103.9" y="102.2">100nF</text>
<text x="119.1" y="102.2">PA0</text>
<text x="119.1" y="107.2">PA2</text>
<text x="119.1" y="104.7">PA1</text>
<text x="172.5" y="107.2">SWCLK</text>
<text x="172.5" y="104.7">PA15</text>
<text x="172.5" y="102.2">PB3</text>
<text x="237.2" y="107.2">PB3</text>
<text x="237.2" y="104.7">PA15</text>
<text x="237.2" y="102.2">PA12</text>
<text x="265.2" y="107.2">PA5</text>
<text x="265.2" y="104.7">PA6</text>
<text x="265.2" y="102.2">PA7</text>
<text x="13.7" y="108.5">DQ</text>
<text x="13.7" y="111">GND</text>
<text x="116.6" y="112.3">DQ</text>
<text x="119.1" y="109.8">PA3</text>
<text x="190.2" y="113.6">100nF</text>
<text x="237.2" y="112.3">BUZZER</text>
<text x="237.2" y="109.8">PB4</text>
<text x="265.2" y="112.3">PA3</text>
<text x="265.2" y="109.8">DQ</text>
<text x="26.4" y="116.1">2.54-1*3</text>
<text x="119.1" y="114.9">PA5</text>
<text x="119.1" y="117.4">PA6</text>
<text x="119.1" y="119.9">PA7</text>
<text x="172.5" y="119.9">PA11</text>
<text x="172.5" y="117.4">PA12</text>
<text x="172.5" y="114.9">SWDIO</text>
<text x="237.2" y="119.9">PB8</text>
<text x="237.2" y="117.4">PB7</text>
<text x="237.2" y="114.9">PB6</text>
<text x="265.2" y="119.9">PA0</text>
<text x="265.2" y="117.4">PA1</text>
<text x="265.2" y="114.9">PA2</text>
<text x="119.1" y="122.5">PB0</text>
<text x="119.1" y="125">PB1</text>
<text x="172.5" y="125">PA9_TX</text>
<text x="172.5" y="122.5">PA10_RX</text>
<text x="237.2" y="125">+5V</text>
<text x="237.2" y="122.5">PB9</text>
<text x="265.2" y="125">PC14</text>
<text x="265.2" y="122.5">PC15</text>
<text x="119.1" y="127.6">BOOT120</text>
<text x="119.1" y="130.1">PB10</text>
<text x="172.5" y="130.1">PB15</text>
<text x="172.5" y="127.6">PA8</text>
<text x="265.2" y="130.1">VBAT 20</text>
<text x="265.2" y="127.6">PC13</text>
<text x="18.8" y="133.9">SWDIO 2</text>
<text x="18.8" y="136.4">SWCLK 3</text>
<text x="56.9" y="137.7">PB6</text>
<text x="119.1" y="132.6">PB11</text>
<text x="172.5" y="137.7">PB12</text>
<text x="172.5" y="135.2">PB13</text>
<text x="172.5" y="132.6">PB14</text>
<text x="56.9" y="140.3">PB7</text>
<text x="103.9" y="140.3">100nF</text>
<text x="129.3" y="142.8">STM32F103C8T6</text>
<text x="26.4" y="183.4">10uF</text>
<text x="36.6" y="183.4">0.1uF</text>
<text x="45.5" y="182.2">AMS1117-3.3V</text>
<text x="69.6" y="180.9">22uF</text>
<text x="75.9" y="180.9">0.1uF</text>
</g>
<g font-size="2.3">
<text x="105.7" y="16.3">+</text>
<text x="19.4" y="19.8">A1B12</text>
<text x="20.6" y="22.4">A4B9</text>
<text x="27.4" y="21.1">GND</text>
<text x="27.4" y="23.6">VBUS</text>
<text x="23.5" y="24.9">A5</text>
<text x="23.5" y="27.5">A6</text>
<text x="23.5" y="30">A7</text>
<text x="27.4" y="26.2">CC1</text>
<text x="27.4" y="28.7">DP1</text>
<text x="38.6" y="25.9">GND</text>
<text x="38.6" y="28.5">GND</text>
<text x="45.5" y="24.9">13</text>
<text x="45.5" y="27.5">14</text>
<text x="45.5" y="30">15</text>
<text x="19.4" y="35.1">B1A12</text>
<text x="23.5" y="32.5">A8</text>
<text x="27.4" y="31.3">DN1</text>
<text x="27.4" y="33.8">SBU1</text>
<text x="38.6" y="31">GND</text>
<text x="38.6" y="33.6">GND</text>
<text x="45.5" y="32.5">16</text>
<text x="20.6" y="37.6">B4A9</text>
<text x="23.5" y="40.2">B5</text>
<text x="27.4" y="36.3">GND</text>
<text x="27.4" y="38.9">VBUS</text>
<text x="27.4" y="41.4">CC2</text>
<text x="23.5" y="42.7">B6</text>
<text x="23.5" y="45.2">B7</text>
<text x="23.5" y="47.8">B8</text>
<text x="27.4" y="44">DP2</text>
<text x="27.4" y="46.5">DN2</text>
<text x="27.4" y="49">SBU2</text>
<text x="127.9" y="79.5">1</text>
<text x="127.9" y="82.1">2</text>
<text x="130.2" y="80.8">VBAT</text>
<text x="130.2" y="83.3">PC13-TAMPER-RTC</text>
<text x="159" y="80.8">VDD_3</text>
<text x="159.3" y="83.3">VSS_3</text>
<text x="167.5" y="82.1">47</text>
<text x="167.5" y="79.5">48</text>
<text x="228.6" y="82.6">20</text>
<text x="232.3" y="83.9">20</text>
<text x="273.9" y="82.1">1</text>
<text x="276.3" y="83.3">1</text>
<text x="44.4" y="85.2">2</text>
<text x="57.9" y="85.2">1</text>
<text x="127.9" y="84.6">3</text>
<text x="127.9" y="87.1">4</text>
<text x="127.9" y="89.7">5</text>
<text x="130.2" y="85.9">PC14-OSC32_IN</text>
<text x="130.2" y="88.4">PC15-OSC32_OUT</text>
<text x="162.1" y="88.4">PB8</text>
<text x="162.1" y="85.9">PB9</text>
<text x="167.5" y="89.7">44</text>
<text x="167.5" y="87.1">45</text>
<text x="167.5" y="84.6">46</text>
<text x="228.6" y="87.7">18</text>
<text x="228.6" y="85.2">19</text>
<text x="232.3" y="89">18</text>
<text x="232.3" y="86.5">19</text>
<text x="273.9" y="84.6">2</text>
<text x="273.9" y="87.1">3</text>
<text x="273.9" y="89.7">4</text>
<text x="276.3" y="85.9">2</text>
<text x="276.3" y="88.4">3</text>
<text x="44.4" y="90.3">3</text>
<text x="57.9" y="90.3">4</text>
<text x="127.9" y="92.2">6</text>
<text x="127.9" y="94.8">7</text>
<text x="130.2" y="91">PD0-OSC_IN</text>
<text x="130.2" y="93.5">PD1-OSC_OUT</text>
<text x="158.6" y="91">BOOT0</text>
<text x="162.1" y="93.5">PB7</text>
<text x="167.5" y="94.8">42</text>
<text x="167.5" y="92.2">43</text>
<text x="228.6" y="95.3">15</text>
<text x="228.6" y="92.8">16</text>
<text x="228.6" y="90.3">17</text>
<text x="232.3" y="94.1">16</text>
<text x="232.3" y="91.5">17</text>
<text x="273.9" y="92.2">5</text>
<text x="273.9" y="94.8">6</text>
<text x="276.3" y="91">4</text>
<text x="276.3" y="93.5">5</text>
<text x="127.9" y="97.3">8</text>
<text x="127.9" y="99.8">9</text>
<text x="130.2" y="96">NRST</text>
<text x="130.2" y="98.6">VSSA</text>
<text x="130.2" y="101.1">VDDA</text>
<text x="162.1" y="101.1">PB4</text>
<text x="162.1" y="98.6">PB5</text>
<text x="162.1" y="96">PB6</text>
<text x="167.5" y="99.8">40</text>
<text x="167.5" y="97.3">41</text>
<text x="228.6" y="100.4">13</text>
<text x="228.6" y="97.9">14</text>
<text x="232.3" y="101.7">13</text>
<text x="232.3" y="99.2">14</text>
<text x="232.3" y="96.6">15</text>
<text x="273.9" y="97.3">7</text>
<text x="273.9" y="99.8">8</text>
<text x="276.3" y="96">6</text>
<text x="276.3" y="98.6">7</text>
<text x="276.3" y="101.1">8</text>
<text x="25" y="106.2">1</text>
<text x="27.4" y="107.5">1</text>
<text x="126.6" y="102.4">10</text>
<text x="126.6" y="104.9">11</text>
<text x="126.6" y="107.5">12</text>
<text x="130.2" y="103.7">PA0-WKUP</text>
<text x="130.2" y="106.2">PA1</text>
<text x="160.8" y="106.2">PA15</text>
<text x="162.1" y="103.7">PB3</text>
<text x="167.5" y="107.5">37</text>
<text x="167.5" y="104.9">38</text>
<text x="167.5" y="102.4">39</text>
<text x="228.6" y="105.5">11</text>
<text x="228.6" y="103">12</text>
<text x="232.3" y="106.8">11</text>
<text x="232.3" y="104.2">12</text>
<text x="272.6" y="104.9">10</text>
<text x="272.6" y="107.5">11</text>
<text x="273.9" y="102.4">9</text>
<text x="276.3" y="103.7">9</text>
<text x="276.3" y="106.2">10</text>
<text x="25" y="108.7">2</text>
<text x="25" y="111.3">3</text>
<text x="27.4" y="110">2</text>
<text x="27.4" y="112.5">3</text>
<text x="126.6" y="110">13</text>
<text x="126.6" y="112.5">14</text>
<text x="130.2" y="108.7">PA2</text>
<text x="130.2" y="111.3">PA3</text>
<text x="130.2" y="113.8">PA4</text>
<text x="159" y="111.3">VDD_2</text>
<text x="159.3" y="113.8">VSS_2</text>
<text x="160.8" y="108.7">PA14</text>
<text x="167.5" y="112.5">35</text>
<text x="167.5" y="110">36</text>
<text x="228.6" y="108">10</text>
<text x="229.9" y="113.1">8</text>
<text x="229.9" y="110.6">9</text>
<text x="232.3" y="111.9">9</text>
<text x="232.3" y="109.3">10</text>
<text x="272.6" y="110">12</text>
<text x="272.6" y="112.5">13</text>
<text x="276.3" y="108.7">11</text>
<text x="276.3" y="111.3">12</text>
<text x="276.3" y="113.8">13</text>
<text x="126.6" y="115.1">15</text>
<text x="126.6" y="117.6">16</text>
<text x="130.2" y="116.4">PA5</text>
<text x="130.2" y="118.9">PA6</text>
<text x="160.8" y="118.9">PA12</text>
<text x="160.8" y="116.4">PA13</text>
<text x="167.5" y="117.6">33</text>
<text x="167.5" y="115.1">34</text>
<text x="229.9" y="118.2">6</text>
<text x="229.9" y="115.7">7</text>
<text x="232.3" y="119.5">6</text>
<text x="232.3" y="116.9">7</text>
<text x="232.3" y="114.4">8</text>
<text x="272.6" y="115.1">14</text>
<text x="272.6" y="117.6">15</text>
<text x="276.3" y="116.4">14</text>
<text x="276.3" y="118.9">15</text>
<text x="126.6" y="120.2">17</text>
<text x="126.6" y="122.7">18</text>
<text x="126.6" y="125.2">19</text>
<text x="130.2" y="121.4">PA7</text>
<text x="130.2" y="124">PB0</text>
<text x="160.8" y="124">PA10</text>
<text x="160.8" y="121.4">PA11</text>
<text x="167.5" y="125.2">30</text>
<text x="167.5" y="122.7">31</text>
<text x="167.5" y="120.2">32</text>
<text x="229.9" y="125.8">3</text>
<text x="229.9" y="123.3">4</text>
<text x="229.9" y="120.7">5</text>
<text x="232.3" y="124.6">4</text>
<text x="232.3" y="122">5</text>
<text x="272.6" y="120.2">16</text>
<text x="272.6" y="122.7">17</text>
<text x="272.6" y="125.2">18</text>
<text x="276.3" y="121.4">16</text>
<text x="276.3" y="124">17</text>
<text x="27.5" y="131.6">1</text>
<text x="126.6" y="130.3">21</text>
<text x="130.2" y="126.5">PB1</text>
<text x="130.2" y="129.1">PB2</text>
<text x="130.2" y="131.6">PB10</text>
<text x="160.8" y="131.6">PB15</text>
<text x="162.1" y="129.1">PA8</text>
<text x="162.1" y="126.5">PA9</text>
<text x="167.5" y="130.3">28</text>
<text x="167.5" y="127.8">29</text>
<text x="229.9" y="130.9">1</text>
<text x="229.9" y="128.4">2</text>
<text x="232.3" y="129.6">2</text>
<text x="232.3" y="127.1">3</text>
<text x="272.6" y="127.8">19</text>
<text x="276.3" y="126.5">18</text>
<text x="276.3" y="129.1">19</text>
<text x="276.3" y="131.6">20</text>
<text x="29.9" y="137.9">3</text>
<text x="29.9" y="135.4">2</text>
<text x="29.9" y="132.9">1</text>
<text x="65.6" y="137.9">3</text>
<text x="65.6" y="135.4">2</text>
<text x="65.6" y="132.9">1</text>
<text x="68" y="136.7">2</text>
<text x="68" y="134.1">1</text>
<text x="126.6" y="132.9">22</text>
<text x="126.6" y="135.4">23</text>
<text x="126.6" y="137.9">24</text>
<text x="130.2" y="134.1">PB11</text>
<text x="130.2" y="136.7">VSS_1</text>
<text x="160.8" y="136.7">PB13</text>
<text x="160.8" y="134.1">PB14</text>
<text x="167.5" y="137.9">25</text>
<text x="167.5" y="135.4">26</text>
<text x="167.5" y="132.9">27</text>
<text x="232.3" y="132.2">1</text>
<text x="27.5" y="139.2">4</text>
<text x="29.9" y="140.5">4</text>
<text x="65.6" y="140.5">4</text>
<text x="68" y="141.8">4</text>
<text x="68" y="139.2">3</text>
<text x="130.2" y="139.2">VDD_1</text>
<text x="160.8" y="139.2">PB12</text>
<text x="46.4" y="172.8">VIN</text>
<text x="44.1" y="179.2">1</text>
<text x="44.1" y="176.6">2</text>
<text x="44.1" y="174.1">3</text>
<text x="46.4" y="177.9">ADJ</text>
<text x="46.4" y="175.4">VOUT</text>
<text x="54.6" y="175.4">VOUT</text>
<text x="62.1" y="176.6">4</text>
</g>
<g font-size="1.6" fill="#000080">
<text x="227.1" y="79.4">H4</text>
<text x="275.3" y="79.4">H3</text>
</g>
</svg>
